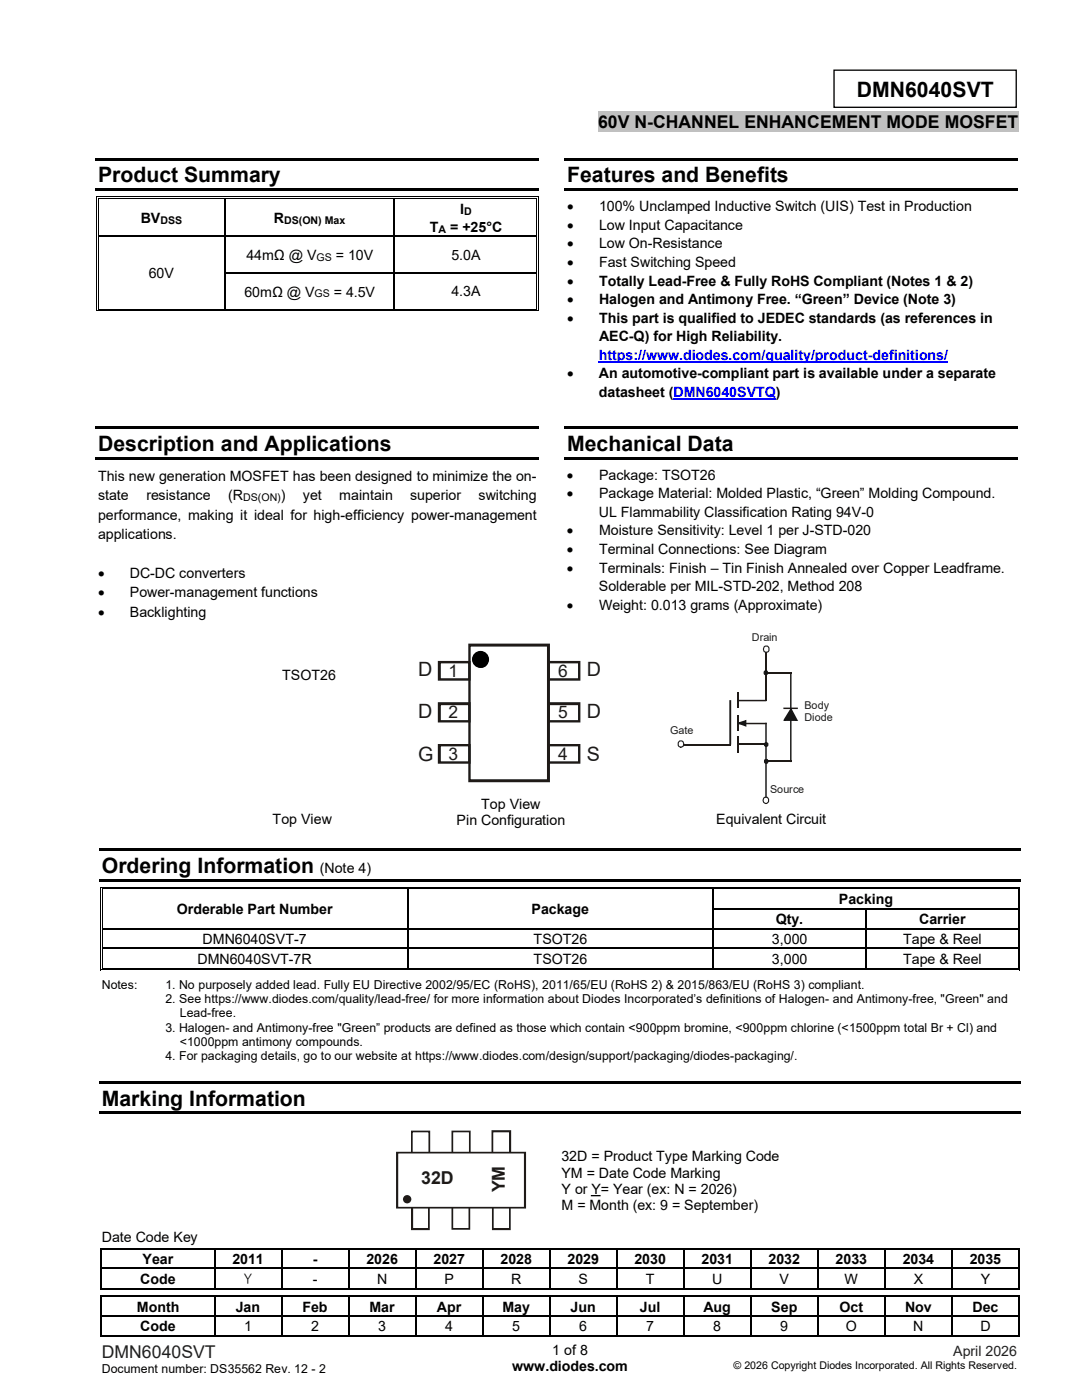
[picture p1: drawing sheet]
<svg xmlns="http://www.w3.org/2000/svg" width="216mm" height="279mm" viewBox="0 0 216 279" stroke-linecap="round" stroke-linejoin="round" font-family="sans-serif">
<path d="M166.4 14h36.4v7.4h-36.4z" fill="none" stroke="#000" stroke-width=".26"/>
<path d="M119.4 22.3h83.8v4.1h-83.8z" fill-rule="evenodd" fill="#c0c0c0"/>
<g fill="#000">
<path d="M19 31.5h88.6v.6h-88.6z" fill-rule="evenodd"/>
<path d="M19 37.6h88.6v.5h-88.6z" fill-rule="evenodd"/>
<path d="M19.2 39.2h.1v.6h-.1z" fill-rule="evenodd"/>
<path d="M19.2 39.2h.5v.2h-.5z" fill-rule="evenodd"/>
<path d="M19.5 39.5h.2v.3h-.2z" fill-rule="evenodd"/>
<path d="M19.5 39.5h.2v.2h-.2z" fill-rule="evenodd"/>
<path d="M44.8 39.7l.2 .1z" fill-rule="evenodd"/>
<path d="M44.8 39.2h.5v.2h-.5z" fill-rule="evenodd"/>
<path d="M44.8 39.5h.5v.2h-.5z" fill-rule="evenodd"/>
<path d="M78.5 39.7l.3 .1z" fill-rule="evenodd"/>
<path d="M78.5 39.2h.6v.2h-.6z" fill-rule="evenodd"/>
<path d="M78.5 39.5h.6v.2h-.6z" fill-rule="evenodd"/>
<path d="M107 39.2h.5v.2h-.5z" fill-rule="evenodd"/>
<path d="M107 39.5h.2v.3h-.2z" fill-rule="evenodd"/>
<path d="M107 39.5h.2v.2h-.2z" fill-rule="evenodd"/>
<path d="M107.3 39.2h.2v.6h-.2z" fill-rule="evenodd"/>
<path d="M112.7 31.5h90.4v.6h-90.4z" fill-rule="evenodd"/>
<path d="M112.7 37.6h90.4v.5h-90.4z" fill-rule="evenodd"/>
<path d="M19.2 47h.1v.3h-.1z" fill-rule="evenodd"/>
<path d="M19.2 54.3h.1v.2h-.1z" fill-rule="evenodd"/>
<path d="M19.5 47h.2v.3h-.2z" fill-rule="evenodd"/>
<path d="M19.5 54.3h.2v.2h-.2z" fill-rule="evenodd"/>
<path d="M44.8 47h.2v.3h-.2z" fill-rule="evenodd"/>
<path d="M44.8 54.3h.2v.2h-.2z" fill-rule="evenodd"/>
<path d="M78.5 47h.3v.3h-.3z" fill-rule="evenodd"/>
<path d="M78.5 54.3h.3v.2h-.3z" fill-rule="evenodd"/>
<path d="M107 47h.2v.3h-.2z" fill-rule="evenodd"/>
<path d="M107 54.3h.2v.2h-.2z" fill-rule="evenodd"/>
<path d="M107.3 47h.2v.3h-.2z" fill-rule="evenodd"/>
<path d="M107.3 54.3h.2v.2h-.2z" fill-rule="evenodd"/>
<path d="M19.2 61.6h.1v.5h-.1z" fill-rule="evenodd"/>
<path d="M19.2 61.9h.5v.2h-.5z" fill-rule="evenodd"/>
<path d="M19.5 61.6h.2v.2h-.2z" fill-rule="evenodd"/>
<path d="M19.5 61.6h.2v.2h-.2z" fill-rule="evenodd"/>
<path d="M44.8 61.6h.5v.2h-.5z" fill-rule="evenodd"/>
<path d="M44.8 61.9h.5v.2h-.5z" fill-rule="evenodd"/>
<path d="M78.5 61.6h.6v.2h-.6z" fill-rule="evenodd"/>
<path d="M78.5 61.9h.6v.2h-.6z" fill-rule="evenodd"/>
<path d="M107 61.9h.5v.2h-.5z" fill-rule="evenodd"/>
<path d="M107 61.6h.2v.2h-.2z" fill-rule="evenodd"/>
<path d="M107 61.6h.2v.2h-.2z" fill-rule="evenodd"/>
<path d="M107.3 61.6h.2v.5h-.2z" fill-rule="evenodd"/>
<path d="M19 85.1h88.6v.5h-88.6z" fill-rule="evenodd"/>
<path d="M19 91.2h88.6v.5h-88.6z" fill-rule="evenodd"/>
<path d="M112.7 85.1h90.4v.5h-90.4z" fill-rule="evenodd"/>
<path d="M112.7 91.2h90.4v.5h-90.4z" fill-rule="evenodd"/>
<path d="M19.8 169.3h183.9v.5h-183.9z" fill-rule="evenodd"/>
<path d="M19.8 175.4h183.9v.5h-183.9z" fill-rule="evenodd"/>
<path d="M20 177h.2v.5h-.2z" fill-rule="evenodd"/>
<path d="M20 177h.5v.1h-.5z" fill-rule="evenodd"/>
<path d="M20.3 177.3h.2v.2h-.2z" fill-rule="evenodd"/>
<path d="M20.3 177.3h.2v.2h-.2z" fill-rule="evenodd"/>
<path d="M81.3 177.5h.2z" fill-rule="evenodd"/>
<path d="M81.3 177h.5v.1h-.5z" fill-rule="evenodd"/>
<path d="M81.3 177.3h.5v.2h-.5z" fill-rule="evenodd"/>
<path d="M142.2 177.5h.2z" fill-rule="evenodd"/>
<path d="M142.2 177h.5v.1h-.5z" fill-rule="evenodd"/>
<path d="M142.2 177.3h.5v.2h-.5z" fill-rule="evenodd"/>
<path d="M203.1 177h.5v.1h-.5z" fill-rule="evenodd"/>
<path d="M203.1 177.3h.1v.2h-.1z" fill-rule="evenodd"/>
<path d="M203.1 177.3h.1v.2h-.1z" fill-rule="evenodd"/>
<path d="M203.4 177h.2v.5h-.2z" fill-rule="evenodd"/>
<path d="M20 181.2h.2v.3h-.2z" fill-rule="evenodd"/>
<path d="M20 185.2h.2v.2h-.2z" fill-rule="evenodd"/>
<path d="M20 189.1h.2v.3h-.2z" fill-rule="evenodd"/>
<path d="M20 193.1h.2v.6h-.2z" fill-rule="evenodd"/>
<path d="M20 193.5h.5v.2h-.5z" fill-rule="evenodd"/>
<path d="M20.3 181.2h.2v.3h-.2z" fill-rule="evenodd"/>
<path d="M20.3 185.2h.2v.2h-.2z" fill-rule="evenodd"/>
<path d="M20.3 189.1h.2v.3h-.2z" fill-rule="evenodd"/>
<path d="M20.3 193.1h.2v.2h-.2z" fill-rule="evenodd"/>
<path d="M20.3 193.1h.2v.2h-.2z" fill-rule="evenodd"/>
<path d="M81.3 181.2h.2v.3h-.2z" fill-rule="evenodd"/>
<path d="M81.3 185.2h.2v.2h-.2z" fill-rule="evenodd"/>
<path d="M81.3 189.1h.2v.3h-.2z" fill-rule="evenodd"/>
<path d="M81.3 193.1h.5v.2h-.5z" fill-rule="evenodd"/>
<path d="M81.3 193.5h.5v.2h-.5z" fill-rule="evenodd"/>
<path d="M142.2 181.2h.2v.3h-.2z" fill-rule="evenodd"/>
<path d="M142.2 185.2h.2v.2h-.2z" fill-rule="evenodd"/>
<path d="M142.2 189.1h.2v.3h-.2z" fill-rule="evenodd"/>
<path d="M142.2 193.1h.5v.2h-.5z" fill-rule="evenodd"/>
<path d="M142.2 193.5h.5v.2h-.5z" fill-rule="evenodd"/>
<path d="M172.7 181.2h.2v.3h-.2z" fill-rule="evenodd"/>
<path d="M172.7 185.2h.2v.2h-.2z" fill-rule="evenodd"/>
<path d="M172.7 189.1h.2v.3h-.2z" fill-rule="evenodd"/>
<path d="M172.7 193.1h.5v.2h-.5z" fill-rule="evenodd"/>
<path d="M172.7 193.5h.5v.2h-.5z" fill-rule="evenodd"/>
<path d="M203.1 181.2h.1v.3h-.1z" fill-rule="evenodd"/>
<path d="M203.1 185.2h.1v.2h-.1z" fill-rule="evenodd"/>
<path d="M203.1 189.1h.1v.3h-.1z" fill-rule="evenodd"/>
<path d="M203.1 193.5h.5v.2h-.5z" fill-rule="evenodd"/>
<path d="M203.1 193.1h.1v.2h-.1z" fill-rule="evenodd"/>
<path d="M203.1 193.1h.1v.2h-.1z" fill-rule="evenodd"/>
<path d="M203.4 181.2h.2v.3h-.2z" fill-rule="evenodd"/>
<path d="M203.4 185.2h.2v.2h-.2z" fill-rule="evenodd"/>
<path d="M203.4 189.1h.2v.3h-.2z" fill-rule="evenodd"/>
<path d="M203.4 193.1h.2v.6h-.2z" fill-rule="evenodd"/>
<path d="M19.8 215.8h183.9v.5h-183.9z" fill-rule="evenodd"/>
<path d="M19.8 221.8h183.9v.5h-183.9z" fill-rule="evenodd"/>
<path d="M20.1 249h.3v.3h-.3z" fill-rule="evenodd"/>
<path d="M20.1 249h.3v.3h-.3z" fill-rule="evenodd"/>
<path d="M20.1 253h.3v.3h-.3z" fill-rule="evenodd"/>
<path d="M20.1 257.1h.3v.3h-.3z" fill-rule="evenodd"/>
<path d="M20.1 257.1h.3v.3h-.3z" fill-rule="evenodd"/>
<path d="M20.1 258.6h.3v.2h-.3z" fill-rule="evenodd"/>
<path d="M20.1 258.6h.3v.2h-.3z" fill-rule="evenodd"/>
<path d="M42.7 249h.3v.3h-.3z" fill-rule="evenodd"/>
<path d="M42.7 253h.3v.3h-.3z" fill-rule="evenodd"/>
<path d="M42.7 257.1h.3v.3h-.3z" fill-rule="evenodd"/>
<path d="M42.7 258.6h.3v.2h-.3z" fill-rule="evenodd"/>
<path d="M56.1 249h.3v.3h-.3z" fill-rule="evenodd"/>
<path d="M56.1 253h.3v.3h-.3z" fill-rule="evenodd"/>
<path d="M56.1 257.1h.3v.3h-.3z" fill-rule="evenodd"/>
<path d="M56.1 258.6h.3v.2h-.3z" fill-rule="evenodd"/>
<path d="M69.4 249h.3v.3h-.3z" fill-rule="evenodd"/>
<path d="M69.4 253h.3v.3h-.3z" fill-rule="evenodd"/>
<path d="M69.4 257.1h.3v.3h-.3z" fill-rule="evenodd"/>
<path d="M69.4 258.6h.3v.2h-.3z" fill-rule="evenodd"/>
<path d="M82.8 249h.3v.3h-.3z" fill-rule="evenodd"/>
<path d="M82.8 253h.3v.3h-.3z" fill-rule="evenodd"/>
<path d="M82.8 257.1h.3v.3h-.3z" fill-rule="evenodd"/>
<path d="M82.8 258.6h.3v.2h-.3z" fill-rule="evenodd"/>
<path d="M96.2 249h.3v.3h-.3z" fill-rule="evenodd"/>
<path d="M96.2 253h.3v.3h-.3z" fill-rule="evenodd"/>
<path d="M96.2 257.1h.3v.3h-.3z" fill-rule="evenodd"/>
<path d="M96.2 258.6h.3v.2h-.3z" fill-rule="evenodd"/>
<path d="M109.6 249h.2v.3h-.2z" fill-rule="evenodd"/>
<path d="M109.6 253h.2v.3h-.2z" fill-rule="evenodd"/>
<path d="M109.6 257.1h.2v.3h-.2z" fill-rule="evenodd"/>
<path d="M109.6 258.6h.2v.2h-.2z" fill-rule="evenodd"/>
<path d="M123 249h.2v.3h-.2z" fill-rule="evenodd"/>
<path d="M123 253h.2v.3h-.2z" fill-rule="evenodd"/>
<path d="M123 257.1h.2v.3h-.2z" fill-rule="evenodd"/>
<path d="M123 258.6h.2v.2h-.2z" fill-rule="evenodd"/>
<path d="M136.3 249h.3v.3h-.3z" fill-rule="evenodd"/>
<path d="M136.3 253h.3v.3h-.3z" fill-rule="evenodd"/>
<path d="M136.3 257.1h.3v.3h-.3z" fill-rule="evenodd"/>
<path d="M136.3 258.6h.3v.2h-.3z" fill-rule="evenodd"/>
<path d="M149.7 249h.2v.3h-.2z" fill-rule="evenodd"/>
<path d="M149.7 253h.2v.3h-.2z" fill-rule="evenodd"/>
<path d="M149.7 257.1h.2v.3h-.2z" fill-rule="evenodd"/>
<path d="M149.7 258.6h.2v.2h-.2z" fill-rule="evenodd"/>
<path d="M163.1 249h.2v.3h-.2z" fill-rule="evenodd"/>
<path d="M163.1 253h.2v.3h-.2z" fill-rule="evenodd"/>
<path d="M163.1 257.1h.2v.3h-.2z" fill-rule="evenodd"/>
<path d="M163.1 258.6h.2v.2h-.2z" fill-rule="evenodd"/>
<path d="M176.4 249h.3v.3h-.3z" fill-rule="evenodd"/>
<path d="M176.4 253h.3v.3h-.3z" fill-rule="evenodd"/>
<path d="M176.4 257.1h.3v.3h-.3z" fill-rule="evenodd"/>
<path d="M176.4 258.6h.3v.2h-.3z" fill-rule="evenodd"/>
<path d="M189.8 249h.3v.3h-.3z" fill-rule="evenodd"/>
<path d="M189.8 253h.3v.3h-.3z" fill-rule="evenodd"/>
<path d="M189.8 257.1h.3v.3h-.3z" fill-rule="evenodd"/>
<path d="M189.8 258.6h.3v.2h-.3z" fill-rule="evenodd"/>
<path d="M203.2 249h.2v.3h-.2z" fill-rule="evenodd"/>
<path d="M203.2 249h.2v.3h-.2z" fill-rule="evenodd"/>
<path d="M203.2 253h.2v.3h-.2z" fill-rule="evenodd"/>
<path d="M203.2 257.1h.2v.3h-.2z" fill-rule="evenodd"/>
<path d="M203.2 257.1h.2v.3h-.2z" fill-rule="evenodd"/>
<path d="M203.2 258.6h.2v.2h-.2z" fill-rule="evenodd"/>
<path d="M203.2 258.6h.2v.2h-.2z" fill-rule="evenodd"/>
<path d="M20.1 262.5h.3v.3h-.3z" fill-rule="evenodd"/>
<path d="M20.1 266.5h.3v.3h-.3z" fill-rule="evenodd"/>
<path d="M20.1 266.5h.3v.3h-.3z" fill-rule="evenodd"/>
<path d="M42.7 262.5h.3v.3h-.3z" fill-rule="evenodd"/>
<path d="M42.7 266.5h.3v.3h-.3z" fill-rule="evenodd"/>
<path d="M56.1 262.5h.3v.3h-.3z" fill-rule="evenodd"/>
<path d="M56.1 266.5h.3v.3h-.3z" fill-rule="evenodd"/>
<path d="M69.4 262.5h.3v.3h-.3z" fill-rule="evenodd"/>
<path d="M69.4 266.5h.3v.3h-.3z" fill-rule="evenodd"/>
<path d="M82.8 262.5h.3v.3h-.3z" fill-rule="evenodd"/>
<path d="M82.8 266.5h.3v.3h-.3z" fill-rule="evenodd"/>
<path d="M96.2 262.5h.3v.3h-.3z" fill-rule="evenodd"/>
<path d="M96.2 266.5h.3v.3h-.3z" fill-rule="evenodd"/>
<path d="M109.6 262.5h.2v.3h-.2z" fill-rule="evenodd"/>
<path d="M109.6 266.5h.2v.3h-.2z" fill-rule="evenodd"/>
<path d="M123 262.5h.2v.3h-.2z" fill-rule="evenodd"/>
<path d="M123 266.5h.2v.3h-.2z" fill-rule="evenodd"/>
<path d="M136.3 262.5h.3v.3h-.3z" fill-rule="evenodd"/>
<path d="M136.3 266.5h.3v.3h-.3z" fill-rule="evenodd"/>
<path d="M149.7 262.5h.2v.3h-.2z" fill-rule="evenodd"/>
<path d="M149.7 266.5h.2v.3h-.2z" fill-rule="evenodd"/>
<path d="M163.1 262.5h.2v.3h-.2z" fill-rule="evenodd"/>
<path d="M163.1 266.5h.2v.3h-.2z" fill-rule="evenodd"/>
<path d="M176.4 262.5h.3v.3h-.3z" fill-rule="evenodd"/>
<path d="M176.4 266.5h.3v.3h-.3z" fill-rule="evenodd"/>
<path d="M189.8 262.5h.3v.3h-.3z" fill-rule="evenodd"/>
<path d="M189.8 266.5h.3v.3h-.3z" fill-rule="evenodd"/>
<path d="M203.2 262.5h.2v.3h-.2z" fill-rule="evenodd"/>
<path d="M203.2 266.5h.2v.3h-.2z" fill-rule="evenodd"/>
<path d="M203.2 266.5h.2v.3h-.2z" fill-rule="evenodd"/>
</g>
<g fill="none" stroke="#000" stroke-width=".2">
<path d="M19.3 39.8v7.2M19.6 39.8v7.2M19.7 39.3h25.1M19.7 39.6h25.1M45.3 39.3h33.2M45.3 39.6h33.2M79.1 39.3h27.9M79.1 39.6h27.9M107.1 39.8v7.2M107.4 39.8v7.2M19.3 47.3v7M19.3 54.5v7.1"/>
<path d="M19.6 47.3v7M19.6 54.5v7.1M107.1 47.3v7M107.1 54.5v7.1M107.4 47.3v7M107.4 54.5v7.1M19.7 62h25.1M19.7 61.7h25.1M45.3 62h33.2M45.3 61.7h33.2M79.1 62h27.9M79.1 61.7h27.9"/>
<path d="M20.1 177.5v3.7M20.4 177.5v3.7M20.5 177.1h60.8M20.5 177.4h60.8M81.8 177.1h60.4M81.8 177.4h60.4M142.7 177.1h60.4M142.7 177.4h60.4M203.2 177.5v3.7M203.5 177.5v3.7M20.1 181.5v3.7M20.1 185.4v3.7"/>
<path d="M20.1 189.4v3.7M20.4 181.5v3.7M20.4 185.4v3.7M20.4 189.4v3.7M20.5 193.6h60.8M20.5 193.2h60.8M81.8 193.6h60.4M81.8 193.2h60.4M142.7 193.6h30M142.7 193.2h30M173.2 193.6h29.9M173.2 193.2h29.9"/>
<path d="M203.2 181.5v3.7M203.2 185.4v3.7M203.2 189.4v3.7M203.5 181.5v3.7M203.5 185.4v3.7M203.5 189.4v3.7"/>
</g>
<g fill="none" stroke="#000" stroke-width=".25">
<path d="M44.9 39.8v7.2M78.7 39.8v7.2M19.7 47.2h25.1M44.9 47.3v7M44.9 54.5v7.1M45 47.2h33.5M45 54.4h33.5M78.7 47.3v7M78.7 54.5v7.1M78.8 47.2h28.2M78.8 54.4h28.2M81.4 177.5v3.7"/>
<path d="M142.3 177.5v3.7M20.5 185.3h60.8M20.5 189.3h60.8M81.4 181.5v3.7M81.4 185.4v3.7M81.4 189.4v3.7M81.5 185.3h60.7M81.5 189.3h60.7M142.3 181.5v3.7M142.3 185.4v3.7M142.3 189.4v3.7M142.4 181.3h30.3"/>
<path d="M142.4 185.3h30.3M142.4 189.3h30.3M172.8 181.5v3.7M172.8 185.4v3.7M172.8 189.4v3.7M172.9 181.3h30.2M172.9 185.3h30.2M172.9 189.3h30.2M20.2 249.3v3.7M20.2 253.3v3.8M20.2 258.8v3.7M20.4 249.2h22.3"/>
<path d="M20.4 253.1h22.3M20.4 257.3h22.3M20.4 258.7h22.3M42.8 249.3v3.7M42.8 253.3v3.8M42.8 258.8v3.7M43 249.2h13.1M43 253.1h13.1M43 257.3h13.1M43 258.7h13.1M56.2 249.3v3.7M56.2 253.3v3.8"/>
<path d="M56.2 258.8v3.7M56.4 249.2h13M56.4 253.1h13M56.4 257.3h13M56.4 258.7h13M69.6 249.3v3.7M69.6 253.3v3.8M69.6 258.8v3.7M69.7 249.2h13.1M69.7 253.1h13.1M69.7 257.3h13.1M69.7 258.7h13.1"/>
<path d="M82.9 249.3v3.7M82.9 253.3v3.8M82.9 258.8v3.7M83.1 249.2h13.1M83.1 253.1h13.1M83.1 257.3h13.1M83.1 258.7h13.1M96.3 249.3v3.7M96.3 253.3v3.8M96.3 258.8v3.7M96.5 249.2h13.1M96.5 253.1h13.1"/>
<path d="M96.5 257.3h13.1M96.5 258.7h13.1M109.7 249.3v3.7M109.7 253.3v3.8M109.7 258.8v3.7M109.8 249.2h13.2M109.8 253.1h13.2M109.8 257.3h13.2M109.8 258.7h13.2M123.1 249.3v3.7M123.1 253.3v3.8M123.1 258.8v3.7"/>
<path d="M123.2 249.2h13.1M123.2 253.1h13.1M123.2 257.3h13.1M123.2 258.7h13.1M136.5 249.3v3.7M136.5 253.3v3.8M136.5 258.8v3.7M136.6 249.2h13.1M136.6 253.1h13.1M136.6 257.3h13.1M136.6 258.7h13.1M149.8 249.3v3.7"/>
<path d="M149.8 253.3v3.8M149.8 258.8v3.7M149.9 249.2h13.2M149.9 253.1h13.2M149.9 257.3h13.2M149.9 258.7h13.2M163.2 249.3v3.7M163.2 253.3v3.8M163.2 258.8v3.7M163.3 249.2h13.1M163.3 253.1h13.1M163.3 257.3h13.1"/>
<path d="M163.3 258.7h13.1M176.6 249.3v3.7M176.6 253.3v3.8M176.6 258.8v3.7M176.7 249.2h13.1M176.7 253.1h13.1M176.7 257.3h13.1M176.7 258.7h13.1M189.9 249.3v3.7M189.9 253.3v3.8M189.9 258.8v3.7M190.1 249.2h13.1"/>
<path d="M190.1 253.1h13.1M190.1 257.3h13.1M190.1 258.7h13.1M203.3 249.3v3.7M203.3 253.3v3.8M203.3 258.8v3.7M20.2 262.8v3.7M20.4 262.7h22.3M20.4 266.6h22.3M42.8 262.8v3.7M43 262.7h13.1M43 266.6h13.1"/>
<path d="M56.2 262.8v3.7M56.4 262.7h13M56.4 266.6h13M69.6 262.8v3.7M69.7 262.7h13.1M69.7 266.6h13.1M82.9 262.8v3.7M83.1 262.7h13.1M83.1 266.6h13.1M96.3 262.8v3.7M96.5 262.7h13.1M96.5 266.6h13.1"/>
<path d="M109.7 262.8v3.7M109.8 262.7h13.2M109.8 266.6h13.2M123.1 262.8v3.7M123.2 262.7h13.1M123.2 266.6h13.1M136.5 262.8v3.7M136.6 262.7h13.1M136.6 266.6h13.1M149.8 262.8v3.7M149.9 262.7h13.2M149.9 266.6h13.2"/>
<path d="M163.2 262.8v3.7M163.3 262.7h13.1M163.3 266.6h13.1M176.6 262.8v3.7M176.7 262.7h13.1M176.7 266.6h13.1M189.9 262.8v3.7M190.1 262.7h13.1M190.1 266.6h13.1M203.3 262.8v3.7"/>
</g>
<path d="M119.5 72.2h69.6M134.4 79.7h20.4" fill="none" stroke="#00f" stroke-width=".3"/>
<g fill="#1f1a17">
<path d="M79.3 229.9h25.4v.3h-25.4zM104.7 229.9h.3v.1h-.3zM104.5 230h.5v11h-.5zM104.7 241h.3v.2h-.3zM79.3 240.9h25.4v.3h-25.4zM79 241h.3v.2h-.3zM79 230h.5v11h-.5zM79 229.9h.3v.1h-.3z"/>
<path d="M93.6 225.8h.3v4.2h-.3zM93.7 225.6h.2v.2h-.2zM90.3 225.6h3.4v.4h-3.4zM90.1 225.6h.2v.2h-.2zM90.1 225.8h.3v4.2h-.3z"/>
<path d="M85.5 225.8h.3v4.2h-.3zM85.7 225.6h.1v.2h-.1zM82.2 225.6h3.5v.4h-3.5zM82 225.6h.2v.2h-.2zM82 225.8h.3v4.2h-.3z"/>
<path d="M101.6 225.8h.4v4.2h-.4zM101.8 225.6h.2v.2h-.2zM98.3 225.6h3.5v.4h-3.5zM98.1 225.6h.2v.2h-.2zM98.1 225.8h.3v4.2h-.3z"/>
<path d="M82 241h.4v4.2h-.4zM82 245.2h.3v.3h-.3zM82.3 245.1h3.3v.4h-3.3zM85.6 245.2h.2v.3h-.2zM85.4 241h.4v4.2h-.4z"/>
<path d="M90.1 240.9h.3v4.3h-.3zM90.1 245.2h.2v.2h-.2zM90.3 245.1h3.4v.3h-3.4zM93.7 245.2h.1v.2h-.1zM93.5 240.9h.3v4.3h-.3z"/>
<path d="M98.2 241h.3v4.2h-.3zM98.2 245.2h.1v.3h-.1zM98.3 245.1h3.4v.4h-3.4zM101.7 245.2h.2v.3h-.2zM101.6 241h.3v4.2h-.3z"/>
<path d="M81.2 239.8v.4zM80.9 239.7l.3 .1v.4l-.6-.3zM80.4 239.3h.4l.1 .4-.3 .2zM80.4 239.3h.4zM80.4 239.3h.4zM80.6 238.7l.3 .3-.1 .3h-.4zM80.8 238.9l.1 .1zM80.6 238.7l.6-.2v.4l-.3 .1zM81.2 238.5v.4zM81.2 238.5v.4zM81.2 238.5l.6 .2-.2 .3-.4-.1zM81.8 238.7l.3 .6h-.4l-.1-.3zM81.7 239.3h.4zM81.7 239.3h.4zM81.7 239.3h.4l-.3 .6-.2-.2zM81.7 239.8l.1 .1zM81.2 239.8l.4-.1 .2 .2-.6 .3zM81.2 239.8v.4z"/>
<path d="M93.7 155.5h15.7v.6h-15.7zM109.4 155.7h.3v.4h-.3zM109.1 128.8h.6v26.9h-.6zM109.4 128.4h.3v.4h-.3zM93.7 128.4h15.7v.6h-15.7zM93.4 128.4h.3v.4h-.3zM93.4 128.8h.5v26.9h-.5zM93.4 155.7h.3v.4h-.3z"/>
<path d="M109.5 135.4h6.1v.4h-6.1zM115.6 135.6h.2v.2h-.2zM115.3 132.1h.5v3.5h-.5zM115.6 131.9h.2v.2h-.2zM109.5 131.9h6.1v.5h-6.1zM109.3 131.9h.2v.2h-.2zM109.3 132.1h.4v3.5h-.4zM109.3 135.6h.2v.2h-.2z"/>
<path d="M109.5 143.7h6.1v.5h-6.1zM115.6 143.9h.2v.3h-.2zM115.3 140.4h.5v3.5h-.5zM115.6 140.1h.2v.3h-.2zM109.5 140.1h6.1v.6h-6.1zM109.3 140.1h.2v.3h-.2zM109.3 140.4h.4v3.5h-.4zM109.3 143.9h.2v.3h-.2z"/>
<path d="M109.5 151.9h6.1v.5h-6.1zM115.6 152.2h.2v.2h-.2zM115.3 148.7h.5v3.5h-.5zM115.6 148.5h.2v.2h-.2zM109.5 148.5h6.1v.5h-6.1zM109.3 148.5h.2v.2h-.2zM109.3 148.7h.4v3.5h-.4zM109.3 152.2h.2v.2h-.2z"/>
<path d="M87.6 135.4h6.1v.4h-6.1zM93.7 135.6h.2v.2h-.2zM93.4 132.1h.5v3.5h-.5zM93.7 131.9h.2v.2h-.2zM87.6 131.9h6.1v.5h-6.1zM87.4 131.9h.2v.2h-.2zM87.4 132.1h.6v3.5h-.6zM87.4 135.6h.2v.2h-.2z"/>
<path d="M87.6 143.7h6.1v.5h-6.1zM93.7 143.9h.2v.3h-.2zM93.4 140.4h.5v3.5h-.5zM93.7 140.1h.2v.3h-.2zM87.6 140.1h6.1v.6h-6.1zM87.4 140.1h.2v.3h-.2zM87.4 140.4h.6v3.5h-.6zM87.4 143.9h.2v.3h-.2z"/>
<path d="M87.6 151.9h6.1v.5h-6.1zM93.7 152.2h.2v.2h-.2zM93.4 148.7h.5v3.5h-.5zM93.7 148.5h.2v.2h-.2zM87.6 148.5h6.1v.5h-6.1zM87.4 148.5h.2v.2h-.2zM87.4 148.7h.6v3.5h-.6zM87.4 152.2h.2v.2h-.2z"/>
</g>
<g fill="#1f1a17">
<path d="M94.7 131v1.1l-.1-.9z" fill-rule="evenodd"/>
<path d="M94.9 130.7v1.7a1.56 1.56 0 0 1 0-1.7z" fill-rule="evenodd"/>
<circle cx="81.2" cy="239.3" r=".61"/>
</g>
<path d="M95 130.5v2.1l-.3-.5v-1.1z" fill-rule="evenodd" fill="#1f1b18"/>
<path d="M95 130.5l.1-.1v2.3l-.2-.3v-1.7z" fill-rule="evenodd" fill="#1f1a18"/>
<path d="M95 130.5l.2-.3v2.5l-.2-.1z" fill-rule="evenodd" fill="#1e1a18"/>
<g fill="#1d1a18">
<path d="M95.1 130.4l.2-.2v2.7l-.2-.2z" fill-rule="evenodd"/>
<path d="M95.2 130.2l.3-.1v2.9l-.3-.3z" fill-rule="evenodd"/>
</g>
<path d="M95.3 130.2l.3-.1v2.9l-.3-.1z" fill-rule="evenodd" fill="#1e1a19"/>
<path d="M95.5 130.1h.2v2.9h-.2z" fill-rule="evenodd" fill="#1e1b1a"/>
<path d="M95.6 130.1h.2v2.9h-.2z" fill-rule="evenodd" fill="#1e1b19"/>
<path d="M95.7 130.1h.2v2.9h-.2z" fill-rule="evenodd" fill="#1d1a19"/>
<path d="M95.8 130.1h.3v2.9h-.3z" fill-rule="evenodd" fill="#1d1a1a"/>
<g fill="#1c1a19">
<path d="M95.9 130.1h.3v2.9h-.3z" fill-rule="evenodd"/>
<path d="M96.1 130.1h.2v2.9h-.2z" fill-rule="evenodd"/>
</g>
<g fill="#1b1a19">
<path d="M96.2 130.1l.2 .1v2.7l-.1 .1h-.1z" fill-rule="evenodd"/>
<path d="M96.3 130.1l.2 .1v2.5l-.2 .3z" fill-rule="evenodd"/>
</g>
<path d="M96.4 130.2l.3 .2v2.3l-.3 .2z" fill-rule="evenodd" fill="#1a1919"/>
<path d="M96.5 130.2l.3 .3v2.1l-.1 .1h-.2z" fill-rule="evenodd" fill="#191818"/>
<path d="M96.7 130.4l.2 .3v1.7l-.2 .3z" fill-rule="evenodd" fill="#181818"/>
<path d="M96.8 130.5l.2 .5v1.1l-.2 .5z" fill-rule="evenodd" fill="#161718"/>
<path d="M96.9 130.7a1.56 1.56 0 0 1 0 1.7z" fill-rule="evenodd" fill="#151617"/>
<path d="M97 131l.1 .2-.1 .9z" fill-rule="evenodd" fill="#141516"/>
<path d="M95.2 130.7a1.33 1.33 0 0 1 1.7-.1 1.33 1.33 0 0 1 .3 1.7 1.23 1.23 0 0 1-1.5 .8 1.23 1.23 0 0 1-.9-1.4z" fill="none" stroke="#1f1a17" stroke-width=".2"/>
<path d="M147.2 139.8h5.7M147.2 138.2v3.2M152.8 130.2v9.8M157.8 134.1v18M136.4 148.6h9.4M147.2 142.7v3.2M147.2 146.9v3.3M147.2 144.4h5.8M147.3 148.5h5.8M153 151.9h5M156.3 141.4h2.9" fill="none" stroke="#1f1a17" stroke-width=".3"/>
<path d="M145.7 139.7v8.9M152.9 134.2h5" fill="none" stroke="#1f1a17" stroke-width=".37"/>
<g fill="#131516">
<path d="M157.8 141.5l1.2 2.2h-2.5z"/>
<path d="M147.5 144.3l1.3-.4v.9z"/>
</g>
<g fill="#131516">
<path d="M156.5 143.5h2.5v.4h-2.5zM159 143.7h.1l.2 .2h-.3zM157.7 141.6l.2-.2 1.2 2.3-.3 .1zM157.8 141.2l.1 .2-.1 .1zM157.7 141.4l.2 .2-1.2 2.2-.3-.2zM156.4 143.6l.1 .3h-.2z"/>
<path d="M148.6 143.9h.3v.9h-.3zM148.8 143.7h.1v.2h-.1zM147.4 144.2l1.4-.5 .1 .3-1.4 .5zM147.4 144.2v.3zM147.5 144.2l1.4 .5-.1 .3-1.4-.5zM148.8 144.8h.1v.3z"/>
</g>
<g fill="none" stroke="#1f1a17" stroke-width=".22">
<path d="M135.5 148a.59 .59 0 0 1 .8 .1 .59 .59 0 0 1-.1 .9 .59 .59 0 0 1-.9-.2z"/>
<circle cx="152.9" cy="129.6" r=".62"/>
<circle cx="152.8" cy="159.7" r=".62"/>
</g>
<circle cx="152.9" cy="148.6" r=".39" fill="#131516"/>
<circle cx="152.9" cy="148.6" r=".39" fill="none" stroke="#131516" stroke-width=".22"/>
<path d="M152.6 151.6a.39 .39 0 0 1 .6 .1 .39 .39 0 0 1-.1 .5 .39 .39 0 0 1-.5-.1z" fill-rule="evenodd" fill="#131516"/>
<path d="M152.6 151.6a.39 .39 0 0 1 .6 .1 .39 .39 0 0 1-.1 .5 .39 .39 0 0 1-.5-.1z" fill="none" stroke="#131516" stroke-width=".22"/>
<circle cx="152.8" cy="134.3" r=".38" fill="#131516"/>
<circle cx="152.8" cy="134.3" r=".38" fill="none" stroke="#131516" stroke-width=".22"/>
<path d="M152.8 144.2v15" fill="none" stroke="#1f1a17" stroke-width=".3"/>
<g fill="none" stroke="#000" stroke-width=".26">
<path d="M117.9 238.6h1.9"/>
<circle cx="95.9" cy="131.6" r="1.57"/>
</g>
<circle cx="95.9" cy="131.6" r="1.57" fill="#000"/>
<g font-size="4.2">
<text x="171" y="19.4">DMN6040SVT</text>
<text x="19.6" y="36.4">Product Summary</text>
<text x="113.2" y="36.4">Features and Benefits</text>
<text x="19.6" y="90">Description and Applications</text>
<text x="113.2" y="89.9">Mechanical Data</text>
<text x="20.3" y="174.1">Ordering Information</text>
<text x="20.3" y="220.6">Marking Information</text>
</g>
<g font-size="3.9" fill="#1f1a17">
<text x="83.4" y="135">D</text>
<text x="117.1" y="135">D</text>
<text x="83.4" y="143.2">D</text>
<text x="117.1" y="143.2">D</text>
<text x="83.4" y="151.9">G</text>
<text x="117.1" y="151.9">S</text>
</g>
<text font-size="3.5" x="119.4" y="25.6">60V N-CHANNEL ENHANCEMENT MODE MOSFET</text>
<g font-size="3.5" fill="#1f1a17">
<text x="89.5" y="135.1">1</text>
<text x="111.4" y="135.1">6</text>
<text x="89.5" y="143.4">2</text>
<text x="111.4" y="143.4">5</text>
<text x="89.5" y="151.7">3</text>
<text x="111.4" y="151.7">4</text>
<text x="84" y="236.4">32D</text>
<text x="100.7" y="238" transform="rotate(-90 100.7 238)">YM</text>
</g>
<text font-size="3.5" fill="#231f20" x="20.3" y="271">DMN6040SVT</text>
<g font-size="2.8">
<text x="28.1" y="44.5">BV</text>
<text x="54.7" y="44.5">R</text>
<text x="85.7" y="46.4">T</text>
<text x="89.8" y="46.4">= +25°C</text>
<text x="91.8" y="42.7">I</text>
<text x="113.2" y="42.2">•</text>
<text x="113.2" y="45.9">•</text>
<text x="119.5" y="42.2">100% Unclamped Inductive Switch (UIS) Test in Production</text>
<text x="119.5" y="45.9">Low Input Capacitance</text>
<text x="49.2" y="52">44mΩ @ V</text>
<text x="67" y="52">= 10V</text>
<text x="90.1" y="51.8">5.0A</text>
<text x="113.2" y="49.6">•</text>
<text x="113.2" y="53.3">•</text>
<text x="119.5" y="49.6">Low On-Resistance</text>
<text x="119.5" y="53.3">Fast Switching Speed</text>
<text x="29.7" y="55.5">60V</text>
<text x="48.8" y="59.2">60mΩ @ V</text>
<text x="66.6" y="59.2">= 4.5V</text>
<text x="90.1" y="59.1">4.3A</text>
<text x="113.2" y="57">•</text>
<text x="119.5" y="57">Totally Lead-Free &amp; Fully RoHS Compliant (Notes 1 &amp; 2)</text>
<text x="113.2" y="60.7">•</text>
<text x="113.2" y="64.4">•</text>
<text x="119.5" y="60.7">Halogen and Antimony Free. “Green” Device (Note 3)</text>
<text x="119.5" y="64.4">This part is qualified to JEDEC standards (as references in</text>
<text x="119.5" y="68.1">AEC-Q) for High Reliability.</text>
<text x="113.2" y="75.5">•</text>
<text x="119.5" y="75.5">An automotive-compliant part is available under a separate</text>
<text x="119.5" y="79.2">datasheet (DMN6040SVTQ)</text>
<text x="19.6" y="95.9">This new generation MOSFET has been designed to minimize the on-</text>
<text x="113.1" y="95.7">•</text>
<text x="119.5" y="95.7">Package: TSOT26</text>
<text x="19.6" y="99.8">state</text>
<text x="29.2" y="99.8">resistance</text>
<text x="45.5" y="99.8">(R</text>
<text x="56.1" y="99.8">)</text>
<text x="60.5" y="99.8">yet</text>
<text x="67.7" y="99.8">maintain</text>
<text x="81.8" y="99.8">superior</text>
<text x="95.5" y="99.8">switching</text>
<text x="113.1" y="99.5">•</text>
<text x="119.5" y="99.5">Package Material: Molded Plastic, “Green” Molding Compound.</text>
<text x="19.6" y="103.7">performance, making it ideal for high-efficiency power-management</text>
<text x="19.6" y="107.5">applications.</text>
<text x="113.1" y="106.9">•</text>
<text x="119.5" y="103.1">UL Flammability Classification Rating 94V-0</text>
<text x="119.5" y="106.9">Moisture Sensitivity: Level 1 per J-STD-020</text>
<text x="113.1" y="110.5">•</text>
<text x="119.5" y="110.5">Terminal Connections: See Diagram</text>
<text x="19.6" y="115.3">•</text>
<text x="19.6" y="119.2">•</text>
<text x="25.9" y="115.3">DC-DC converters</text>
<text x="25.9" y="119.2">Power-management functions</text>
<text x="113.1" y="114.3">•</text>
<text x="119.5" y="118">Solderable per MIL-STD-202, Method 208</text>
<text x="119.5" y="114.3">Terminals: Finish – Tin Finish Annealed over Copper Leadframe.</text>
<text x="19.6" y="123.1">•</text>
<text x="25.9" y="123.1">Backlighting</text>
<text x="113.1" y="121.7">•</text>
<text x="119.5" y="121.7">Weight: 0.013 grams (Approximate)</text>
<text x="56.3" y="135.7">TSOT26</text>
<text x="96" y="161.4">Top View</text>
<text x="54.4" y="164.5">Top View</text>
<text x="91.1" y="164.7">Pin Configuration</text>
<text x="142.9" y="164.4">Equivalent Circuit</text>
<text x="63.8" y="174.1">(Note 4)</text>
<text x="35.3" y="182.4">Orderable Part Number</text>
<text x="106.1" y="182.4">Package</text>
<text x="154.8" y="184.3">Qty.</text>
<text x="167.4" y="180.4">Packing</text>
<text x="183.4" y="184.3">Carrier</text>
<text x="40.4" y="188.3">DMN6040SVT-7</text>
<text x="106.5" y="188.3">TSOT26</text>
<text x="154" y="188.3">3,000</text>
<text x="180.2" y="188.3">Tape &amp; Reel</text>
<text x="39.4" y="192.3">DMN6040SVT-7R</text>
<text x="106.5" y="192.3">TSOT26</text>
<text x="154" y="192.3">3,000</text>
<text x="180.2" y="192.3">Tape &amp; Reel</text>
<text x="112" y="231.8">32D = Product Type Marking Code</text>
<text x="112" y="235">YM = Date Code Marking</text>
<text x="112" y="238.2">Y or Y= Year (ex: N = 2026)</text>
<text x="112" y="241.5">M = Month (ex: 9 = September)</text>
<text x="20.3" y="247.8">Date Code Key</text>
<text x="28" y="256.2">Code</text>
<text x="28.5" y="252.2">Year</text>
<text x="46.4" y="252.2">2011</text>
<text x="48.7" y="256">Y</text>
<text x="62.4" y="252.2">-</text>
<text x="62.4" y="256.2">-</text>
<text x="73.1" y="252.2">2026</text>
<text x="75.2" y="256.2">N</text>
<text x="86.5" y="252.2">2027</text>
<text x="88.7" y="256.2">P</text>
<text x="99.9" y="252.2">2028</text>
<text x="102" y="256.2">R</text>
<text x="113.3" y="252.2">2029</text>
<text x="115.5" y="256.2">S</text>
<text x="126.6" y="252.2">2030</text>
<text x="128.8" y="256.2">T</text>
<text x="140" y="252.2">2031</text>
<text x="142.1" y="256.2">U</text>
<text x="153.4" y="252.2">2032</text>
<text x="155.6" y="256.2">V</text>
<text x="166.7" y="252.2">2033</text>
<text x="168.5" y="256.2">W</text>
<text x="180.1" y="252.2">2034</text>
<text x="182.3" y="256.2">X</text>
<text x="193.5" y="252.2">2035</text>
<text x="195.7" y="256.2">Y</text>
<text x="27.3" y="261.7">Month</text>
<text x="47" y="261.7">Jan</text>
<text x="60.3" y="261.7">Feb</text>
<text x="73.7" y="261.7">Mar</text>
<text x="87.2" y="261.7">Apr</text>
<text x="100.3" y="261.7">May</text>
<text x="113.9" y="261.7">Jun</text>
<text x="127.7" y="261.7">Jul</text>
<text x="140.4" y="261.7">Aug</text>
<text x="153.9" y="261.7">Sep</text>
<text x="167.5" y="261.7">Oct</text>
<text x="180.6" y="261.7">Nov</text>
<text x="194" y="261.7">Dec</text>
<text x="28" y="265.7">Code</text>
<text x="48.7" y="265.7">1</text>
<text x="62.1" y="265.7">2</text>
<text x="75.5" y="265.7">3</text>
<text x="88.8" y="265.7">4</text>
<text x="102.2" y="265.7">5</text>
<text x="115.6" y="265.7">6</text>
<text x="128.9" y="265.7">7</text>
<text x="142.3" y="265.7">8</text>
<text x="155.7" y="265.7">9</text>
<text x="168.8" y="265.7">O</text>
<text x="182.2" y="265.7">N</text>
<text x="195.6" y="265.7">D</text>
<text x="102.2" y="273.6">www.diodes.com</text>
<text x="110.2" y="270.3">1 of 8</text>
</g>
<text font-size="2.8" fill="#00f" x="119.5" y="71.8">https://www.diodes.com/quality/product-definitions/</text>
<text font-size="2.8" fill="#231f20" x="190.2" y="270.7">April 2026</text>
<g font-size="2.5">
<text x="20.3" y="197.4">Notes:</text>
<text x="33" y="197.4">1. No purposely added lead. Fully EU Directive 2002/95/EC (RoHS), 2011/65/EU (RoHS 2) &amp; 2015/863/EU (RoHS 3) compliant.</text>
<text x="33" y="200.2">2. See https://www.diodes.com/quality/lead-free/ for more information about Diodes Incorporated’s definitions of Halogen- and Antimony-free, &quot;Green&quot; and</text>
<text x="35.9" y="203.1">Lead-free.</text>
<text x="33" y="205.9">3. Halogen- and Antimony-free &quot;Green” products are defined as those which contain &lt;900ppm bromine, &lt;900ppm chlorine (&lt;1500ppm total Br + Cl) and</text>
<text x="35.9" y="208.7">&lt;1000ppm antimony compounds.</text>
<text x="33" y="211.6">4. For packaging details, go to our website at https://www.diodes.com/design/support/packaging/diodes-packaging/.</text>
<text x="20.3" y="274.1">Document number: DS35562 Rev. 12 - 2</text>
</g>
<g font-size="2.1">
<text x="32" y="44.7">DSS</text>
<text x="56.7" y="44.7">DS(ON) Max</text>
<text x="87.5" y="46.5">A</text>
<text x="92.6" y="42.8">D</text>
<text x="63.2" y="52.1">GS</text>
<text x="62.8" y="59.4">GS</text>
<text x="48.5" y="100">DS(ON)</text>
<text x="146.4" y="273.3">© 2026 Copyright Diodes Incorporated. All Rights Reserved.</text>
</g>
<g font-size="2.1" fill="#1f1a17">
<text x="150" y="127.8">Drain</text>
<text x="160.5" y="141.5">Body</text>
<text x="160.5" y="144">Diode</text>
<text x="133.7" y="146.5">Gate</text>
<text x="153.7" y="158.3">Source</text>
</g>
</svg>
